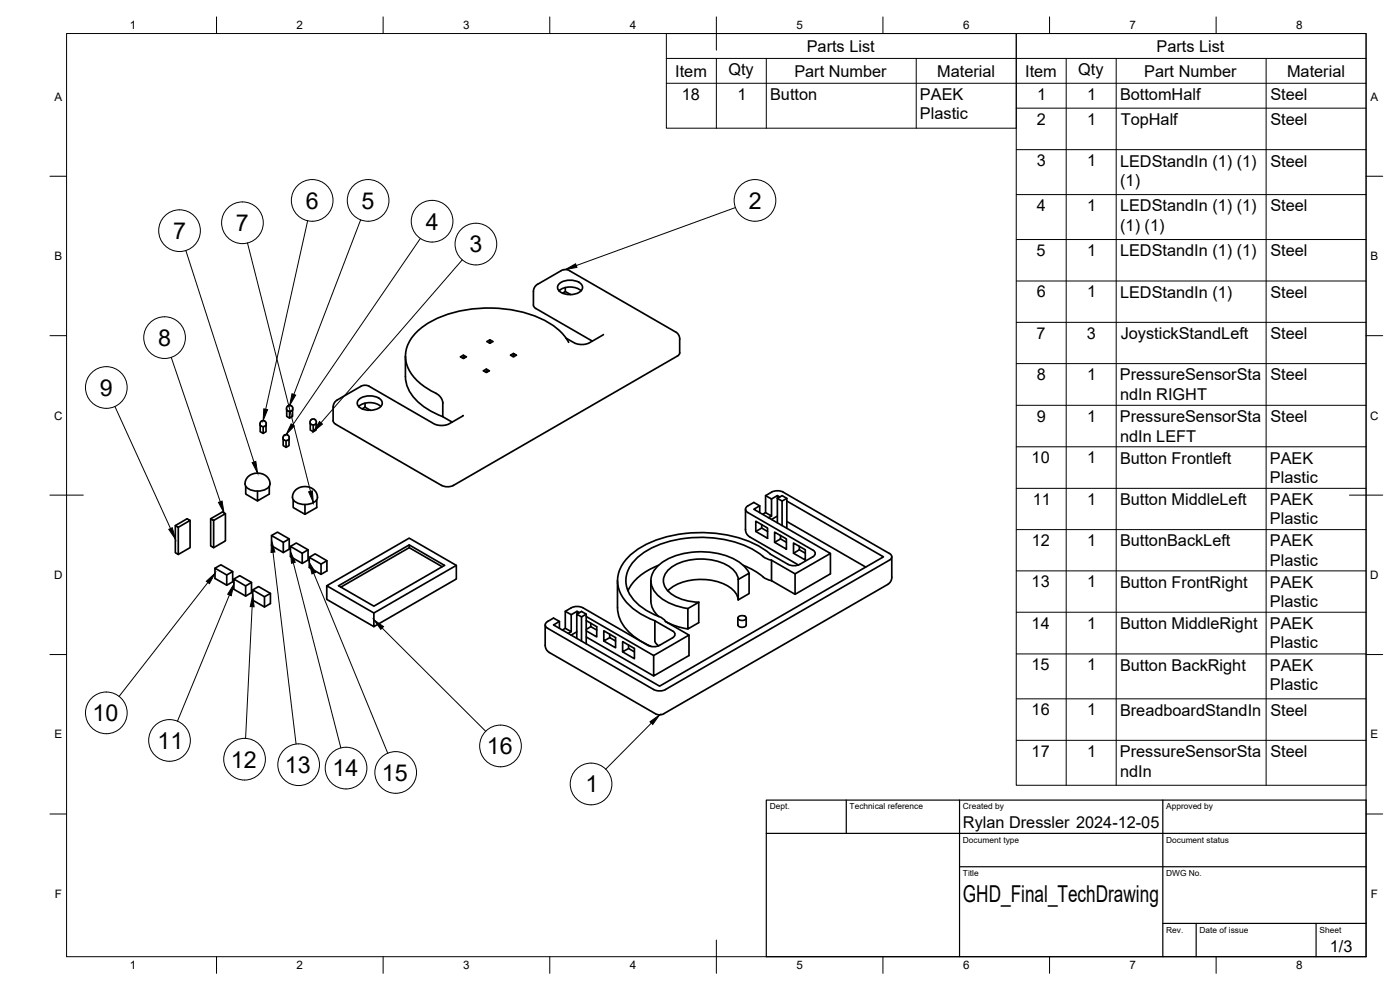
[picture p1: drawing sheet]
<svg xmlns="http://www.w3.org/2000/svg" width="420mm" height="297mm" viewBox="0 0 420 297" stroke-linecap="round" stroke-linejoin="round" font-family="sans-serif">
<!-- layer: Visible -->
<g fill="none" stroke="#000" stroke-width=".51">
<path d="M160.8 92.6l17 9.7M167.8 87.3a5.4 5.4 0 0 1 6.6 0M167.9 85.1a5.2 5.2 0 0 1 6.7 .4 1.82 1.82 0 0 1-1.5 2.5 5.2 5.2 0 0 1-5.6-1.1 1.42 1.42 0 0 1 .4-1.8zM167.9 87.1v.3M168.4 81.2l-7.1 4.1-.7 .7-.5 1.5v4l.2 .6 .5 .5M168.4 81.2l1-.3 1.5 .3M168.8 88l.9-.5 1.6 .9M169.7 86.3v1.2M170.9 81.2l32.3 18.7a2.39 2.39 0 0 1 .8 1.9v4l-.2 .6-.5 .5-67.2 38.8M107.8 119.8a5.2 5.2 0 0 1 6.7 .4 1.82 1.82 0 0 1-1.5 2.6 5.2 5.2 0 0 1-5.6-1.2 1.42 1.42 0 0 1 .4-1.8zM121.7 106.9v6.1a12.2 12.2 0 0 0 6.8 9.9l4.4 2.1M130.9 118.1l1.1 .8 .8 1.5 .1 4.6 2.8 1.6"/>
<path d="M139.1 106.6l-.9 .5 .9 .5 .9-.5-.9-.5-.2 .9M139.1 107.4l.2 .1M146 110.7l-.9 .6 .9 .5 .9-.5-.9-.6-.2 1M146 111.6l.2 .1M147 102l-.8 .5 .8 .5 .9-.5-.9-.5-.1 .9M147 102.8l.2 .1M154.1 106.1l-.9 .5 .9 .5 .9-.5-.9-.5-.2 .9M154.1 106.9l.2 .1M170.7 102.7a19.7 19.7 0 0 0-11.9-8.5 39.5 39.5 0 0 0-30.4 2.8 12.7 12.7 0 0 0-6.7 9.5 11.5 11.5 0 0 0 6.1 9.8l3.1 1.7M181.1 100.4l-4.3 2.5-1.8 .5-2.3-.4-2.9-1.6M78 127.1l.1 .5 .3 .3M78.1 127.6v1.9l.9 .5"/>
<path d="M78.5 127.9h1M78.6 126.3l-.6 .8M78.6 126.3h.8M79.3 126.3l.4 .3 .2 .5M79.8 127.6v1.9l-.8 .5v-2M79.9 127.1l-.1 .5-.3 .3M85 131.8v1.9l.9 .5M86 123v1.9l.9 .5M86.7 131.8v1.9l-.8 .5v-2M87.3 121.7a.93 .93 0 0 0-1.3 .9 .93 .93 0 0 0 1.4 .8 .93 .93 0 0 0 .1-1.6l-.2-.1M87.8 123v1.9l-.9 .5v-2M93.1 127.1v1.9l.9 .5"/>
<path d="M94.9 127.1v1.9l-.9 .5v-2M100 126.2l.2 .6 .5 .5 31.8 18.4M107.7 122a5.4 5.4 0 0 1 6.6 0M107.8 121.8v.3M109.6 121v1.2l-.9 .5M109.6 122.2l1.6 .9M139 124.7l-4.5 2.6-1.7 .4-1.8-.2-20.2-11.6-1.5-.3-1 .3-7.1 4.1-.8 .7-.4 1.5v4M52.6 157.7l.9 .5v8.2l-.9-.6zM52.6 157.7l3.6-2.1 .8 .6-3.5 2M57 156.2v8.1l-3.5 2.1M63.2 155.6l.9 .6v8.1l-.9-.5zM63.2 155.6l3.6-2 .8 .5-3.5 2.1"/>
<path d="M67.6 154.1v8.2l-3.5 2M73.7 145.9v2.3l3.6 2.1M74.3 143.1l.8-.6 1.1-.4h2.1l1.7 .8 .6 .8 .4 .9a1.88 1.88 0 0 1-1.4 2.3 5 5 0 0 1-6-1.2v-1.3zM80.8 145.9v2.3l-3.5 2.1v-3M88 149.9v2.4l3.5 2M88.6 147.1l1.7-1h2.1l1.9 .9 .9 1.6a1.88 1.88 0 0 1-1.3 2.3 5 5 0 0 1-6-1.2v-1.3zM95.1 149.9v2.4l-3.6 2v-2.9M132.5 145.6l1.8 .5 1.8-.5M223.7 152.8v6.1l.2 1 .7 .9 15 8.7M226.8 156.4l3.6 2v3.1l-3.6-2zM228 153.8v-2l-1.8-1-1.7 1a1.08 1.08 0 0 0-.8 1 1.08 1.08 0 0 0 .8 1l19.4 11.2M228 151.8l-1.8 1 23 13.3-10.6 6.1-7.1-4.1"/>
<path d="M228.6 157.4v1l-1.8 1.1M228.6 158.4l1.8 1.1M228.7 157.5l-.1 .1M228.9 154.3l.9-.5v-5.1a4.9 4.9 0 0 1 4.7-1.3l32.4 18.7M229.8 148.7l1.7 1v5.1l-1.7-1M231.5 154.8l-.8 .5M232.5 159.7l3.5 2v3.1l-3.5-2.1zM233.3 156.9v-7.4l1.4-.8 1.4 .8v9M233.3 148.7v.8l1.4 .8M233.3 154.8l-1.8 1.1M234 149.1l-.7-.4-1.8 1M236.1 150.3l29 16.8-67.1 38.8-31.9-18.4 1.8-1-1.8-1.1-1.7 1.1a1.08 1.08 0 0 0-.8 1 1.08 1.08 0 0 0 .8 1l31.8 18.4 1.1 .4h1.3l1.1-.4 67.2-38.8"/>
<path d="M236.1 149.5l-1.4 .8v7.4M236.1 156.5l23.7 13.6M64.5 170.5l1.8-1 3.5 2v3.1l-1.7 1-3.6-2v-3.1l3.6 2v3.1M69.8 171.5l-1.7 1M70.2 173.7l1.7-1 3.6 2.1v3l-1.8 1-3.5-2v-3.1l3.5 2.1v3M75.5 174.8l-1.8 1M75.8 177l1.8-1 3.6 2v3.1l-1.8 1-3.6-2v-3.1l3.6 2.1v3M81.2 178l-1.8 1.1M81.5 160.7l1.8-1 3.5 2v3.1l-1.8 1-3.5-2v-3.1l3.5 2v3.1M86.8 161.7l-1.8 1M87.2 163.9l1.7-1 3.6 2.1v3l-1.8 1-3.5-2v-3.1l3.5 2.1v3M92.5 165l-1.8 1"/>
<path d="M92.8 167.2l1.8-1 3.5 2v3.1l-1.7 1-3.6-2v-3.1l3.6 2.1v3M98.1 175.8l14.1 8.1v4.1l-14.1-8.2v-4l24.7-14.3 14.1 8.1v4.1l-24.7 14.3M98.1 168.2l-1.7 1.1M122.8 163.5l-21.2 12.3 10.6 6.1 21.2-12.3-10.6-6.1v.8l9.9 5.7M122.8 164.3l-20.5 11.9M136.9 169.6l-24.7 14.3M185.3 174.2v8.2a11.8 11.8 0 0 0 6.1 9.4l4 2.1M195.3 174.2v6.1M197.6 169.6a16 16 0 0 0-9.1 7.7M200.4 177.3a15.4 15.4 0 0 1 13.7-3.1 9.4 9.4 0 0 1 7.3 5l.2 .8M221.6 173.9l3.2-1.9v6.1l-3.2 1.9M221.6 173.9v6.1"/>
<path d="M221.6 173.9a7.4 7.4 0 0 0-5.9-5.4 16.4 16.4 0 0 0-15 2.4 4.4 4.4 0 0 0 .5 7.1 14.3 14.3 0 0 0 8.5 2.7M223.1 169.6a21 21 0 0 1 5.9 3.5M224.8 172a13.2 13.2 0 0 0-9.8-6 22.1 22.1 0 0 0-16.8 3.1 6 6 0 0 0 .3 10.5 18.1 18.1 0 0 0 8 3M229 167l1.1 .6 1.4 .5M229 173.1l1.1 .7 1.4 .4M229 167a30.6 30.6 0 0 0-21.4-5.7 26.7 26.7 0 0 0-16.9 6.5 8.5 8.5 0 0 0 .5 13.3 24.8 24.8 0 0 0 7.6 4.4l.9 1M231.2 166.3a33.8 33.8 0 0 0-23.8-6.4 30.6 30.6 0 0 0-18.2 6.6 9.5 9.5 0 0 0-.7 14.8 22.1 22.1 0 0 0 8.1 5M231.5 168.1v6.1M231.5 174.2l7.1 4.1M234.3 160.7v1l-1.8 1M234.3 161.7l1.7 1M238.1 162.9l3.6 2.1v3l-3.6-2z"/>
<path d="M239.9 163.9v1.1l-1.8 1M239.9 165l1.8 1M243.9 165a1.08 1.08 0 0 1 .8 1 1.08 1.08 0 0 1-.8 1.1l-3.9 2.2-1.7 .4-1.8-.4-5.3-3M249.2 166.1v6.1l-10.6 6.1v-6.1M266.4 175.4l-67.2 38.8-1 .3-1.5-.3-31.8-18.4-1.1-1.2-.2-1M266.9 166a1.08 1.08 0 0 1 .8 1.1 1.08 1.08 0 0 1-.8 1M267.6 167.1v6.6l-.4 1-.8 .7M163.6 187.5v6.1M167.9 186.5v2M168.8 189l.9-.5v-5.1a4.9 4.9 0 0 1 4.7-1.3l20.5 11.8 1.3 .1 1.2-.1 4.4-2.5M169.7 183.4l1.7 1 1.8-1 .7 .4M171.4 184.4v5.1l-1.7-1"/>
<path d="M171.4 189.5l-.9 .5M173.1 184.3l1.4-.8 1.4 .8v8.9M173.1 189.6l-1.7 .9M173.2 183.4v.8M174.5 185.1l-1.4-.8v7.2M175.9 184.3l-1.4 .8v7.2M175.9 185l20.3 11.7 10.6-6.2-7.1-4M175.9 186.2l3.2 1.8v3.1l-3.2-1.8M175.9 191.1l20.3 11.7M177.3 187v1l1.8 1M177.3 188l-1.4 .8M183 190.3v1l1.7 1"/>
<path d="M183 191.3l-1.8 1v-3l3.5 2v3.1l-3.5-2.1M188.6 193.6v1l1.8 1M188.6 194.6l-1.7 1v-3.1l3.5 2.1v3l-3.5-2M195.3 180.3l.2 1.4 .6 1.4 1.5 1.8M199.7 186.5a19.3 19.3 0 0 0 6.8 2.2M201.9 191.4a1.07 1.07 0 0 0 .7-1.1 1.07 1.07 0 0 0-.8-1l-5.3-3v6.1l1.2 1.4M206.4 182.6l3.3-1.9v6.1l-3.3 1.9zM206.8 190.5v6.2l-10.6 6.1v-6.1M221.4 185.4v2.1a1.45 1.45 0 0 0 2.6 0l-.1-2.1M221.5 185.2a1.54 1.54 0 0 1 2.5 .2 1.45 1.45 0 0 1-2.6 0z"/>
<circle cx="85.8" cy="131.3" r=".93"/>
<circle cx="94" cy="126.6" r=".94"/>
</g>
<!-- layer: BORDER -->
<g fill="none" stroke="#000" stroke-width=".3">
<path d="M20 10.1h390v276.9h-390zM65 5.1v5M115 5.1v5M165 5.1v5M215 5.1v10M265 5.1v5M315 5.1v5M365 5.1v5M15 52.9h5M410 52.9h5M15 100.7h5M410 100.7h5"/>
<path d="M15 148.6h10M405 148.6h10M15 196.4h5M410 196.4h5M15 244.2h5M410 244.2h5M65 287v5M115 287v5M165 287v5M215 282.1v9.9M265 287v5M315 287v5"/>
<path d="M365 287v5"/>
</g>
<!-- layer: TITLEBLOCK -->
<path d="M230 240.1h180v46.9h-180zM230 250h180M254 240.1v9.9M288 240.1v46.9M349 240.1v46.9M288 260.1h122M349 277.1h61M359 277.1v9.9M395 277.1v9.9" fill="none" stroke="#000" stroke-width=".36"/>
<!-- layer: Parts Lists -->
<g fill="none" stroke="#000" stroke-width=".3">
<path d="M200 10.1h210v225.5h-105v-225.5v28.4h-105zM200 17.5h210M215 17.5v21M230 17.5v21M275 17.5v21M320 17.5v218.1M335 17.5v218.1M380 17.5v218.1M200 25h210M305 32.5h105M305 44.9h105M305 58.4h105"/>
<path d="M305 71.9h105M305 84.3h105M305 96.7h105M305 109.1h105M305 121.6h105M305 134.1h105M305 146.5h105M305 158.9h105M305 171.3h105M305 183.7h105M305 196.2h105M305 209.7h105"/>
<path d="M305 222.1h105"/>
</g>
<!-- layer: Balloons -->
<g fill="none" stroke="#000" stroke-width=".3">
<circle cx="53.9" cy="69.2" r="6.3"/>
<circle cx="72.8" cy="66.8" r="6.3"/>
<circle cx="93.7" cy="60.1" r="6.3"/>
<circle cx="110.5" cy="60.1" r="6.3"/>
<circle cx="129.7" cy="66.4" r="6.3"/>
<circle cx="142.8" cy="73.2" r="6.3"/>
<circle cx="226.6" cy="60.1" r="6.3"/>
<circle cx="31.9" cy="116.3" r="6.3"/>
<circle cx="49.4" cy="101.3" r="6.3"/>
<circle cx="31.9" cy="213.9" r="6.3"/>
<circle cx="50.9" cy="222.2" r="6.3"/>
<circle cx="73.4" cy="227.8" r="6.3"/>
<circle cx="89.6" cy="229.4" r="6.3"/>
<circle cx="103.9" cy="230.5" r="6.3"/>
<circle cx="118.8" cy="231.8" r="6.3"/>
<circle cx="150.2" cy="223.8" r="6.3"/>
<circle cx="177.4" cy="235.2" r="6.3"/>
</g>
<!-- layer: 0 -->
<g fill="#000" stroke="#000" stroke-width=".3">
<path d="M169.7 80.9l3-1.8 .4 1.1zM87.6 118.1l1.1 .5-1.8 3zM75.7 138.8l1.1-.4 .5 3.6zM79.2 122.7l1.1 .2-1.3 3.3zM87.4 127.2l.9 .6-2.4 2.6zM95.9 126.5l.9 .7-2.8 2.3zM50.7 158.8l1-.5 .9 3.5zM65.6 150.7l1.1-.3 .5 3.5zM92.6 147.6l1.1-.3 .3 3.5zM61.9 174.4l2.6-2.4-1.7 3.1zM70.2 175.3l-.8 3.4-1.1-.4zM81.5 162.2l1 3.4-1.2 .2z"/>
<path d="M87.2 165.5l1.4 3.2-1.1 .3zM92.8 168.7l1.9 3.1-1.1 .4zM75.9 178.5l.4 3.6-1.2-.1zM112.2 186l2.9 2-.8 .8zM195.1 216.6l2.9-2.1-2.1 2.9z"/>
</g>
<g fill="none" stroke="#000" stroke-width=".3">
<path d="M55.8 75.2l20.4 63.4M74.3 72.9l18.9 74.5M92.3 66.2l-12.6 56.6M108.2 66l-20 52.3M126.2 71.6l-38.4 55.9M138.7 78l-42.4 48.9M220.7 62.3l-47.7 17.4M51.4 107.2l14.7 43.3M34.5 121.9l16.7 36.7M62.4 174.8l-26.7 34.2M68.9 178.5l-15.6 37.9M81.9 165.7l7 57.6"/>
<path d="M88 168.9l14.3 55.5M94.1 172l22.3 54M75.7 182l-2 39.6M114.7 188.4l31.1 31M195.5 217l-13.7 13.8"/>
</g>
<g font-size="7">
<text x="91.8" y="62.6">6</text>
<text x="108.5" y="62.6">5</text>
<text x="224.7" y="62.6">2</text>
<text x="51.9" y="71.7">7</text>
<text x="70.8" y="69.3">7</text>
<text x="127.8" y="68.9">4</text>
<text x="140.9" y="75.7">3</text>
<text x="47.5" y="103.8">8</text>
<text x="30" y="118.7">9</text>
<text x="27.8" y="216.4">10</text>
<text x="47.2" y="224.7">11</text>
<text x="146.1" y="226.3">16</text>
<text x="69.3" y="230.3">12</text>
<text x="85.5" y="231.9">13</text>
<text x="99.8" y="233">14</text>
<text x="114.6" y="234.3">15</text>
<text x="175.7" y="237.7">1</text>
<text x="289" y="270.6">GHD_Final_TechDrawing</text>
</g>
<g font-size="4.9">
<text x="242.1" y="15.5">Parts List</text>
<text x="347.1" y="15.5">Parts List</text>
<text x="202.6" y="23">Item</text>
<text x="218.6" y="22.5">Qty</text>
<text x="238.4" y="23">Part Number</text>
<text x="281.3" y="23">Material</text>
<text x="307.7" y="23">Item</text>
<text x="323.6" y="22.5">Qty</text>
<text x="343.4" y="23">Part Number</text>
<text x="386.3" y="23">Material</text>
<text x="204.6" y="29.9">18</text>
<text x="221.3" y="29.9">1</text>
<text x="311.3" y="29.9">1</text>
<text x="326.3" y="29.9">1</text>
<text x="231.1" y="30">Button</text>
<text x="276.1" y="30">PAEK</text>
<text x="276.1" y="35.8">Plastic</text>
<text x="336.1" y="30">BottomHalf</text>
<text x="381.3" y="30">Steel</text>
<text x="311.2" y="37.4">2</text>
<text x="326.3" y="37.4">1</text>
<text x="336.4" y="37.5">TopHalf</text>
<text x="381.3" y="37.5">Steel</text>
<text x="311.1" y="49.8">3</text>
<text x="326.3" y="49.8">1</text>
<text x="336.1" y="50">LEDStandIn (1) (1)</text>
<text x="381.3" y="50">Steel</text>
<text x="336.2" y="55.9">(1)</text>
<text x="311.2" y="63.3">4</text>
<text x="326.3" y="63.3">1</text>
<text x="336.1" y="63.4">LEDStandIn (1) (1)</text>
<text x="381.3" y="63.4">Steel</text>
<text x="336.2" y="69.3">(1) (1)</text>
<text x="311.1" y="76.8">5</text>
<text x="326.3" y="76.8">1</text>
<text x="336.1" y="76.9">LEDStandIn (1) (1)</text>
<text x="381.3" y="76.9">Steel</text>
<text x="311.1" y="89.2">6</text>
<text x="326.3" y="89.2">1</text>
<text x="336.1" y="89.4">LEDStandIn (1)</text>
<text x="381.3" y="89.4">Steel</text>
<text x="311.1" y="101.6">7</text>
<text x="326.1" y="101.6">3</text>
<text x="336.4" y="101.8">JoystickStandLeft</text>
<text x="381.3" y="101.8">Steel</text>
<text x="311.1" y="114">8</text>
<text x="326.3" y="114">1</text>
<text x="336.1" y="114.2">PressureSensorSta</text>
<text x="381.3" y="114.2">Steel</text>
<text x="336.1" y="120">ndIn RIGHT</text>
<text x="311.1" y="126.5">9</text>
<text x="326.3" y="126.5">1</text>
<text x="336.1" y="126.7">PressureSensorSta</text>
<text x="381.3" y="126.7">Steel</text>
<text x="336.1" y="132.5">ndIn LEFT</text>
<text x="309.6" y="139">10</text>
<text x="326.3" y="139">1</text>
<text x="336.1" y="139.1">Button Frontleft</text>
<text x="381.1" y="139.1">PAEK</text>
<text x="381.1" y="144.9">Plastic</text>
<text x="309.9" y="151.4">11</text>
<text x="326.3" y="151.4">1</text>
<text x="336.1" y="151.6">Button MiddleLeft</text>
<text x="381.1" y="151.5">PAEK</text>
<text x="381.1" y="157.3">Plastic</text>
<text x="309.6" y="163.8">12</text>
<text x="326.3" y="163.8">1</text>
<text x="336.1" y="164">ButtonBackLeft</text>
<text x="381.1" y="163.9">PAEK</text>
<text x="381.1" y="169.7">Plastic</text>
<text x="309.6" y="176.2">13</text>
<text x="326.3" y="176.2">1</text>
<text x="336.1" y="176.3">Button FrontRight</text>
<text x="381.1" y="176.3">PAEK</text>
<text x="381.1" y="182.1">Plastic</text>
<text x="309.6" y="188.6">14</text>
<text x="326.3" y="188.6">1</text>
<text x="336.1" y="188.7">Button MiddleRight</text>
<text x="381.1" y="188.7">PAEK</text>
<text x="381.1" y="194.5">Plastic</text>
<text x="309.6" y="201.1">15</text>
<text x="326.3" y="201.1">1</text>
<text x="336.1" y="201.2">Button BackRight</text>
<text x="381.1" y="201.2">PAEK</text>
<text x="381.1" y="207">Plastic</text>
<text x="309.6" y="214.6">16</text>
<text x="326.3" y="214.6">1</text>
<text x="336.1" y="214.7">BreadboardStandIn</text>
<text x="381.3" y="214.7">Steel</text>
<text x="309.6" y="227">17</text>
<text x="326.3" y="227">1</text>
<text x="336.1" y="227.2">PressureSensorSta</text>
<text x="381.3" y="227.2">Steel</text>
<text x="336.1" y="233">ndIn</text>
<text x="289" y="248.5">Rylan Dressler 2024-12-05</text>
<text x="399.1" y="285.7">1/3</text>
</g>
<g font-size="3.5">
<text x="39" y="8.8">1</text>
<text x="89" y="8.8">2</text>
<text x="139" y="8.8">3</text>
<text x="189" y="8.8">4</text>
<text x="239" y="8.8">5</text>
<text x="289" y="8.8">6</text>
<text x="339" y="8.8">7</text>
<text x="389" y="8.8">8</text>
<text x="16.3" y="30.2">A</text>
<text x="411.3" y="30.2">A</text>
<text x="16.3" y="78">B</text>
<text x="411.3" y="78">B</text>
<text x="16.2" y="125.9">C</text>
<text x="411.2" y="125.9">C</text>
<text x="16.2" y="173.7">D</text>
<text x="411.2" y="173.7">D</text>
<text x="16.3" y="221.6">E</text>
<text x="411.3" y="221.6">E</text>
<text x="16.4" y="269.4">F</text>
<text x="411.4" y="269.4">F</text>
<text x="39" y="290.8">1</text>
<text x="89" y="290.8">2</text>
<text x="139" y="290.8">3</text>
<text x="189" y="290.8">4</text>
<text x="239" y="290.8">5</text>
<text x="289" y="290.8">6</text>
<text x="339" y="290.8">7</text>
<text x="389" y="290.8">8</text>
</g>
<g font-size="2.5">
<text x="231" y="242.9">Dept.</text>
<text x="255" y="242.9">Technical reference</text>
<text x="289" y="242.9">Created by</text>
<text x="350" y="242.9">Approved by</text>
<text x="289" y="252.8">Document type</text>
<text x="350" y="252.8">Document status</text>
<text x="289" y="262.9">Title</text>
<text x="350" y="262.9">DWG No.</text>
<text x="350" y="279.9">Rev.</text>
<text x="360" y="279.9">Date of issue</text>
<text x="396" y="279.9">Sheet</text>
</g>
</svg>
